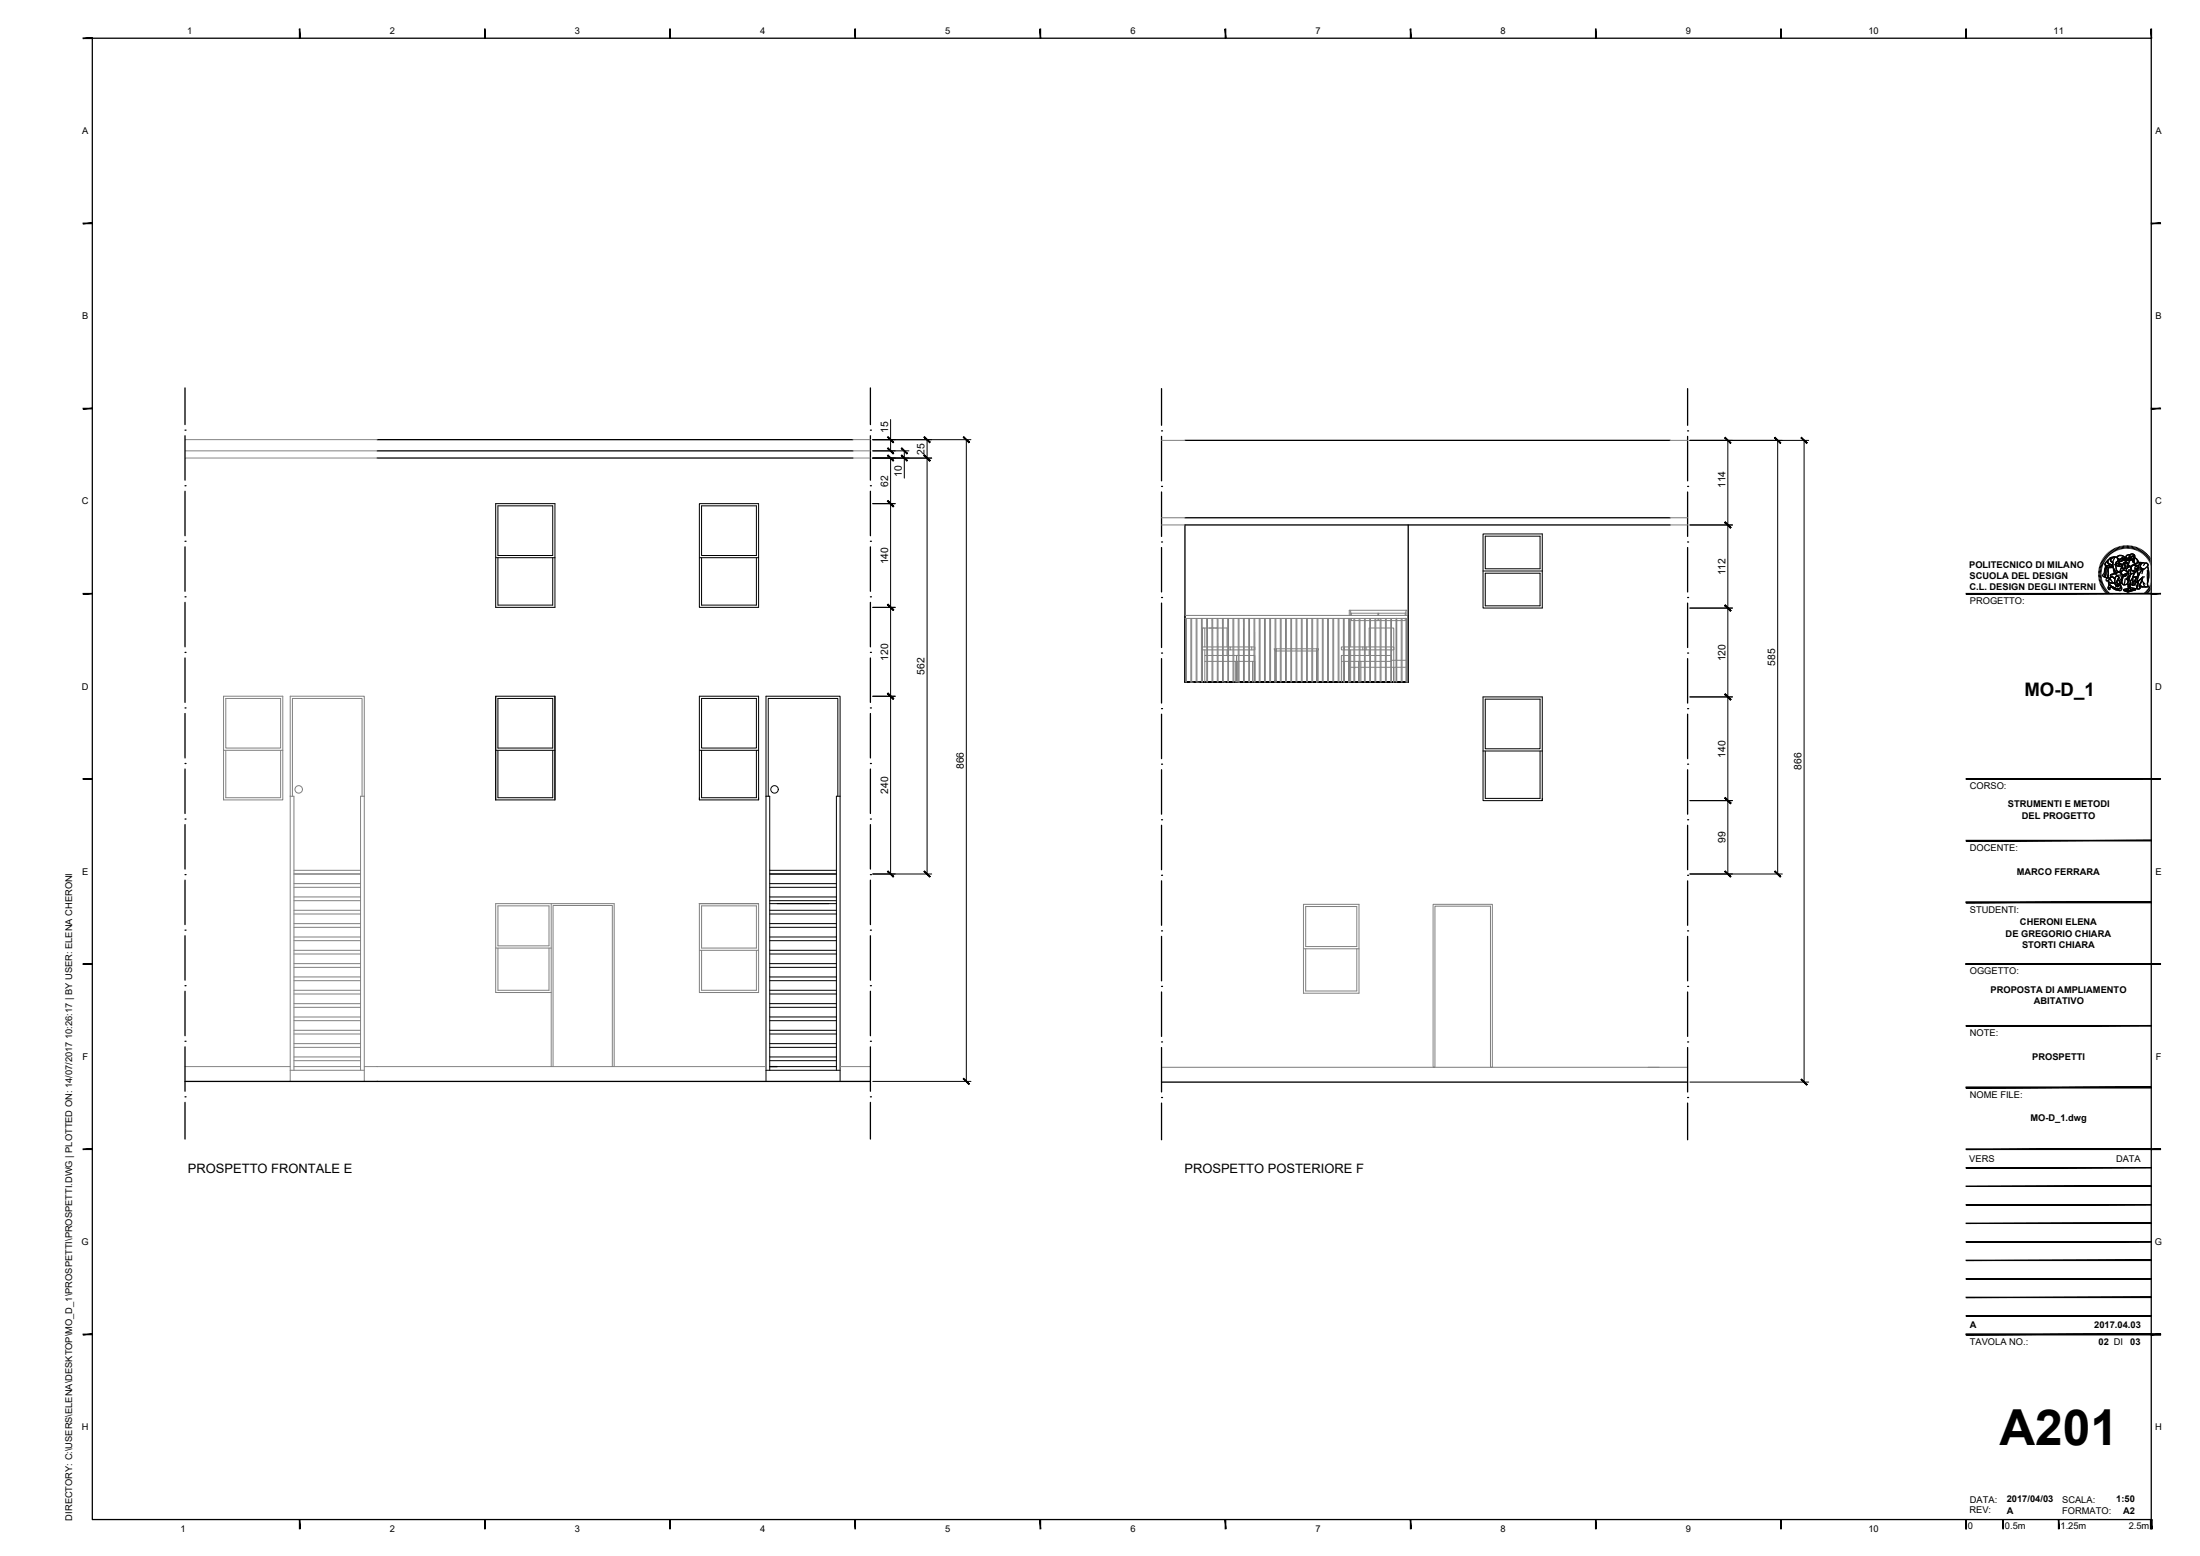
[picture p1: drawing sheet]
<svg xmlns="http://www.w3.org/2000/svg" width="594mm" height="420mm" viewBox="0 0 594 420" stroke-linecap="round" stroke-linejoin="round" font-family="sans-serif">
<!-- layer: A-FLOR-STRS- EXTR -->
<g fill="none" stroke="#000" stroke-width=".27">
<path d="M133.9 136h16v28h-16zM134.5 136.6h14.8v13.4h-14.8zM188.9 136h15.9v28h-15.9zM189.4 136.6h14.9v13.4h-14.9zM133.9 150.6h16M134.5 150.6v12.8h14.8v-12.8M188.9 150.6h15.9M189.4 150.6v12.8h14.9v-12.8M133.9 188h16v28h-16zM133.9 188v28M134.5 188.6h14.8v13.4h-14.8zM188.9 188h15.9v28h-15.9z"/>
<path d="M189.4 188.6h14.9v13.4h-14.9zM133.9 202.6h16M134.5 202.6v12.8h14.8v-12.8M188.9 215.4v.6M188.9 202.6h15.9M189.4 202.6v12.8h14.9v-12.8M204.8 215.4v.6M206.8 215h1.1v74M207.5 215v-26.4h18.7v26.4M226.9 215v-27h-20.1v104M226.9 215v77M226.9 215h-1v74"/>
<path d="M207.9 238.6h18M207.9 239.6h18M207.9 236h18M207.9 235h18M207.9 256.6h18M207.9 253h18M207.9 249.4h18M207.9 245.8h18M207.9 242.2h18M207.9 243.2h18M207.9 246.8h18M207.9 250.4h18"/>
<path d="M207.9 254h18M207.9 257.6h18M207.9 244h18M207.9 278.2h18M207.9 274.6h18M207.9 271h18M207.9 267.4h18M207.9 263.8h18M207.9 260.2h18M207.9 261.2h18M207.9 264.8h18M207.9 268.4h18"/>
<path d="M207.9 272h18M207.9 275.6h18M207.9 279.2h18M206.8 289h20.1M207.9 281.8h18M207.9 282.8h18M207.9 285.4h18M207.9 286.4h18M207.9 288h18"/>
<circle cx="209.1" cy="213.2" r="1.01"/>
</g>
<!-- layer: A-WALL-FULL-EXTR -->
<g fill="none" stroke="#000" stroke-width=".35">
<path d="M50 104.7v10M50 117.7v12M235 104.7v10M235 117.7v12M313.7 104.9v9.9M313.7 117.8v12M455.7 104.9v9.9M455.7 117.8v12M50 132.7v12M235 132.7v12M313.7 132.8v12M455.7 132.8v12"/>
<path d="M50 147.7v12M235 147.7v12M313.7 147.8v12M320 141.7v42.5h60.3h-60.3v-18M380.3 141.7v42.5M455.7 147.8v12M50 162.7v12M50 177.7v12M235 162.7v12M235 177.7v12M313.7 162.8v12.1M313.7 177.8v12"/>
<path d="M455.7 162.8v12.1M455.7 177.8v12M50 192.7v12M235 192.7v12M313.7 192.9v12M455.7 192.9v12M50 207.7v12M235 207.7v12M313.7 207.8v12.1M455.7 207.8v12.1M50 222.7v12M50 237.7v12"/>
<path d="M235 222.7v12M235 237.7v12M313.7 222.8v12M313.7 237.9v12M455.7 222.8v12M455.7 237.9v12M50 252.7v12M235 252.7v12M313.7 252.8v12.1M455.7 252.8v12.1M50 267.7v12M235 267.7v12"/>
<path d="M313.7 267.9v12M455.7 267.9v12M50 292h185M50 282.7v12M50 297.7v9.9M207.9 288h2M235 282.7v12M235 297.7v9.9M313.7 282.9v12M313.7 297.9v9.9M455.7 282.9v12M455.7 297.9v9.9"/>
</g>
<!-- layer: A-STRUCTURE -->
<g fill="none" stroke="#808080" stroke-width=".27">
<path d="M50 118.7h51.9M230.3 118.7h4.7M313.7 118.9h6.3M451 118.9h4.7M50 121.7h51.9M50 123.7h51.9M230.3 121.7h4.7M230.3 123.7h4.7M313.7 139.8h6.3M451 139.8h4.7M313.7 141.7h6.3M451 141.7h4.7"/>
<path d="M60.4 188h16v28h-16zM61 188.6h14.8v13.4h-14.8zM60.4 215.4v.6M60.4 202.6h16M61 202.6v12.8h14.8v-12.8M78.4 215h1v74M79 215v-26.4h18.8v26.4M98.4 215v-27h-20v104M98.4 215v77M98.4 215h-1v74M79.4 238.6h18M79.4 239.6h18"/>
<path d="M79.4 236h18M79.4 235h18M79.4 256.6h18M79.4 253h18M79.4 249.4h18M79.4 245.8h18M79.4 242.2h18M79.4 243.2h18M79.4 246.8h18M79.4 250.4h18M79.4 254h18M79.4 257.6h18"/>
<path d="M133.9 256h15M134.5 244.6h13.7v10.8h-13.7zM134.5 256v11.4h13.7v-11.4M148.9 244v44M188.8 244h16v24h-15.9v-24M188.9 256.6h15.9M189.4 244.6h14.9v11.4h-14.9zM189.4 256.6v10.8h14.9v-10.8M352 256.2h15M352 244.2h15v24h-15zM352.6 244.8h13.8v10.8h-13.8zM352.6 256.2v11.4h13.8v-11.4"/>
<path d="M387 244.2h16v44h-.5v-43.5h-15v43.5h-.5zM79.4 267.4h18M79.4 278.2h18M79.4 274.6h18M79.4 271h18M79.4 263.8h18M79.4 260.2h18M79.4 261.2h18M79.4 264.8h18M79.4 268.4h18M79.4 272h18M79.4 275.6h18"/>
<path d="M79.4 279.2h18M148.9 268h-15v-24h31.9v44M50 288h28.4M78.4 289h20M79.4 288h18M79.4 281.8h18M79.4 282.8h18M79.4 285.4h18M79.4 286.4h18M98.4 288h108.4M149.3 288v-43.5h16.1v43.5M226.9 288h8.1"/>
<path d="M313.7 288.2h142"/>
<circle cx="80.7" cy="213.2" r="1.01"/>
</g>
<!-- layer: A-ROOF -->
<path d="M101.9 118.7h128.4M320 118.9h131M101.9 123.7h128.4M101.9 121.7h128.4M320 139.8h131M320 141.7h131" fill="none" stroke="#000" stroke-width=".35"/>
<!-- layer: A-WALL-FULL-EXTR -->
<g fill="#000">
<circle cx="50" cy="116.2" r=".17"/>
<circle cx="235" cy="116.2" r=".17"/>
<circle cx="313.7" cy="116.3" r=".17"/>
<circle cx="455.7" cy="116.3" r=".17"/>
<circle cx="50" cy="131.2" r=".17"/>
<circle cx="235" cy="131.2" r=".17"/>
<circle cx="313.7" cy="131.3" r=".17"/>
<circle cx="455.7" cy="131.3" r=".17"/>
<circle cx="50" cy="146.2" r=".17"/>
<circle cx="235" cy="146.2" r=".17"/>
<circle cx="313.7" cy="146.3" r=".17"/>
<circle cx="455.7" cy="146.3" r=".17"/>
<circle cx="50" cy="161.2" r=".17"/>
<circle cx="50" cy="176.2" r=".17"/>
<circle cx="235" cy="176.2" r=".17"/>
<circle cx="235" cy="161.2" r=".17"/>
<circle cx="313.7" cy="176.3" r=".17"/>
<circle cx="313.7" cy="161.3" r=".17"/>
<circle cx="455.7" cy="161.3" r=".17"/>
<circle cx="455.7" cy="176.3" r=".17"/>
<circle cx="50" cy="191.2" r=".17"/>
<circle cx="235" cy="191.2" r=".17"/>
<circle cx="313.7" cy="191.4" r=".17"/>
<circle cx="455.7" cy="191.4" r=".17"/>
<circle cx="50" cy="206.2" r=".17"/>
<circle cx="235" cy="206.2" r=".17"/>
<circle cx="313.7" cy="206.3" r=".17"/>
<circle cx="455.7" cy="206.3" r=".17"/>
<circle cx="50" cy="221.2" r=".17"/>
<circle cx="50" cy="236.2" r=".17"/>
<circle cx="235" cy="221.2" r=".17"/>
<circle cx="235" cy="236.2" r=".17"/>
<circle cx="313.7" cy="236.4" r=".17"/>
<circle cx="313.7" cy="221.4" r=".17"/>
<circle cx="455.7" cy="221.4" r=".17"/>
<circle cx="455.7" cy="236.4" r=".17"/>
<circle cx="50" cy="251.2" r=".17"/>
<circle cx="235" cy="251.2" r=".17"/>
<circle cx="313.7" cy="251.4" r=".17"/>
<circle cx="455.7" cy="251.4" r=".17"/>
<circle cx="50" cy="266.2" r=".17"/>
<circle cx="235" cy="266.2" r=".17"/>
<circle cx="313.7" cy="266.4" r=".17"/>
<circle cx="455.7" cy="266.4" r=".17"/>
<circle cx="50" cy="281.2" r=".17"/>
<circle cx="50" cy="296.2" r=".17"/>
<circle cx="235" cy="281.2" r=".17"/>
<circle cx="235" cy="296.2" r=".17"/>
<circle cx="313.7" cy="296.4" r=".17"/>
<circle cx="313.7" cy="281.4" r=".17"/>
<circle cx="455.7" cy="281.4" r=".17"/>
<circle cx="455.7" cy="296.4" r=".17"/>
</g>
<!-- layer: A-FLOR-STRS-EXTR -->
<path d="M400.5 144.2h16v20h-16zM400.5 154.2h16M401.1 144.8h14.8v8.8h-14.8zM401.1 154.8h14.8v8.8h-14.8zM400.5 188.2h16v28h-16zM401.1 188.8h14.8v13.4h-14.8zM400.5 202.8h16M401.1 202.8v12.8h14.8v-12.8M416.5 215.6v.6" fill="none" stroke="#000" stroke-width=".27"/>
<!-- layer: A-FURN -->
<g fill="none" stroke="#808080" stroke-width=".27">
<path d="M320 166.2h60.3v18M320 167h60.3M320.2 167v17.2M320.4 167v17.2M321.6 167v17.2M321.8 167v17.2M323 167v17.2M323.2 167l.1 17.2h.6M324.4 167v17.2M324.6 167v17.2M324.7 169.6h.1M324.7 175.5v8.7"/>
<path d="M325.3 175.5v8.7M325.3 177h.6M325.3 178.6h.6M325.3 169.6v5.1M325.8 167l.1 17.2M325.8 169.6h-1.1v5.1M325.9 174.7h-1.2v.8h1.2M326.1 167v17.2M326.1 169.6h1.2M326.1 177h1.2M326.1 174.7h1.2M326.1 175.5h1.2"/>
<path d="M326.1 178.6h1.2M327.3 167v17.2M327.5 167v17.2M327.5 169.6h1.2M327.5 177h1.2M327.5 174.7h1.2M327.5 175.5h1.2M327.5 178.6h1.2M328.7 167v17.2M328.9 167v17.2M328.9 169.6h1.2M328.9 177h1.2"/>
<path d="M328.9 174.7h1.2M328.9 175.5h1.2M328.9 178.6h1.2M330.1 167v17.2M330.3 167v17.2M330.3 169.6h1.1v5.1M330.3 177h1.2M330.3 174.7h1.2M330.3 175.5h1.2M330.3 178.6h1.2M331.4 175.5v1.5M331.5 167v17.2"/>
<path d="M331.7 167l.1 17.2M331.8 177h1.1M331.8 174.7h.4M331.8 175.5h.4M331.8 178.6h1.1M332.9 167v17.2M332.9 174.7h-.7v.8h.7M333.2 167v17.2M333.2 178.6h1.2v5.6M333.2 177h1.2M333.2 174.7h1.2M333.2 175.5h1.2"/>
<path d="M333.6 178.6v5.6M333.9 177v7.2M334.2 178.6v5.6M334.4 167v11.6M334.6 167v11.6h1.2M334.6 177h1.2M334.6 174.7h1.2M334.6 175.5h1.2M334.6 178.6v5.6M335.8 167v17.2M336 167v11.6h1.2M336 174.7h1.2"/>
<path d="M336 175.5h1.2M336 177h1.2M336 178.6v5.6M337.2 167v17.2M337.4 167v11.6h1.2M337.4 177h1.2M337.4 174.7h1.2M337.4 175.5h1.2M337.4 178.6v5.6M338 174.7v.8M338.2 178.6v5.6M338.6 167v17.2"/>
<path d="M338.8 167l.1 17.2v-7.2M338.8 174.7v.8M340 167v17.2M340.3 167v17.2M341.5 167v17.2M341.7 167v17.2M342.9 167v17.2M343.1 167v17.2M344.3 175.8h.1M344.3 167v17.2v-8.4l-.2-.6h.2M344.5 175.8l.1-.6v9M344.5 175.2h1.2"/>
<path d="M344.5 167v17.2M344.6 175.8h1.1M345.7 167v17.2M345.9 167v17.2M345.9 175.2h1.2M345.9 175.8h1.2M347.1 167v17.2M347.4 167v17.2M347.4 175.2h1.2M347.4 175.8h1.2M348.6 167v17.2M348.8 167v17.2"/>
<path d="M348.8 175.2h1.2M348.8 175.8h1.2M350 167v17.2M350.2 167v17.2M350.2 175.2h1.2M350.2 175.8h1.2M351.4 167v17.2M351.6 167v17.2M351.6 175.2h1.2M351.6 175.8h1.2M352.8 167v17.2M353 167v17.2"/>
<path d="M353 175.2h1.2M353 175.8h1.2M354.2 167v17.2M354.5 167v17.2M354.5 175.2h1.2M354.5 175.8h1M355.5 175.2v9v-9v.6h.4M355.7 167v17.2M355.9 175.2h.2l-.2 .6v8.4M355.9 167v17.2M357.1 167v17.2M357.3 167v17.2"/>
<path d="M358.5 167v17.2M358.7 167v17.2M359.9 167v17.2M360.1 167v17.2M361.3 167v17.2M361.6 167v17.2M362.2 178.6h.6M362.8 177h-.6v7.2M362.8 174.7h-.6v.8h.6M362.8 167v17.2M363 167v17.2v-5.6h1.2v5.6v-17.2M363 177h1.2"/>
<path d="M363 174.7h1.2M363 175.5h1.2M363.1 174.7v.8M364.3 166.2v-1.4h15.7v1.4M364.4 167v17.2M364.4 174.7h1.2M364.4 175.5h1.2M364.4 177h1.2M364.4 178.6h1.2M364.7 164.8v1.4M364.7 167v7.7M364.7 175.5v8.7"/>
<path d="M364.9 167v.6h.7M364.9 165.6v.6M365.6 167v17.2M365.8 177h1.2M365.8 174.7h1.2M365.8 175.5h1.2M365.8 178.6h1.2M365.8 167v17.2M365.8 167.6h1.2M366.9 178.6v5.6M367 167v17.2M367.2 177h1.2"/>
<path d="M367.2 174.7h1.2M367.2 175.5h1.2M367.2 178.6h1.2M367.2 167v17.2M367.2 167.6h1.2M367.5 178.6v5.6M368 174.7v.8M368.4 167v17.2M368.7 167v17.2M368.7 174.7h.2v.8h-.2M368.7 177h1.2M368.7 178.6h1.2"/>
<path d="M368.7 167.6h1.2M368.9 174.7h1M368.9 175.5h1M369.7 175.5v1.5M369.9 167v17.2M369.9 169.6h-.2v5.1M370.1 167v17.2M370.1 177h1.2M370.1 169.6h1.2M370.1 174.7h1.2M370.1 175.5h1.2M370.1 178.6h1.2"/>
<path d="M370.1 167.6h1.2M371.3 167v17.2M371.5 167v17.2M371.5 177h1.2M371.5 169.6h1.2M371.5 174.7h1.2M371.5 175.5h1.2M371.5 178.6h1.2M372.1 167v.6h-.6M372.1 165.6v.6M372.3 167v.6h.4M372.3 165.6v.6"/>
<path d="M372.7 167v17.2M372.9 167v17.2M372.9 177h1.2M372.9 169.6h1.2M372.9 174.7h1.2M372.9 175.5h1.2M372.9 178.6h1.2M372.9 167.6h1.2M374.1 167v17.2M374.3 167v17.2M374.3 177h1.2M374.3 169.6h1.2"/>
<path d="M374.3 174.7h1.2M374.3 175.5h1.2M374.3 178.6h1.2M374.3 167.6h1.2M375.5 167v17.2M375.7 174.7h.7v.8h-.7M375.7 177v1.6M375.7 178.3h4M375.8 167l-.1 17.2M375.8 169.6h.6v14.6v-4M375.8 167.6h1.2M377.2 167.6h1.2"/>
<path d="M378.4 167v17.2M378.6 167v17.2M379.5 167v.6h-.9M379.5 165.6v.6M379.7 164.8v.8h-15M379.7 165.6v.6M379.7 167v17.2M379.8 167v17.2M380 167v17.2zM321.4 184.2h.8M330.6 184.2h.3M334.5 184.2h.2"/>
<path d="M344.2 183.8h.1M344.5 183.8h.1M355.5 183.8h.2M364.7 180.2h.9M365.8 180.2h1.1M367.5 180.2h.9M368.7 180.2h1.2M370.1 180.2h1.2M371.5 180.2h1.2M372.9 180.2h1.2M374.3 180.2h1.2M375.7 180.2h1.3"/>
<path d="M377 184.2v-17.2h.2v17.2M377.2 180.2h1.2M378.6 180.2h1.1"/>
</g>
<!-- layer: A-FLOR-LEVL -->
<path d="M313.7 292.2h142" fill="none" stroke="#000" stroke-width=".35"/>
<!-- layer: G-ANNO-LOGO -->
<g fill="none" stroke="#000" stroke-width=".35">
<path d="M566.7 154.6l.7 .1M566.7 155h.7M566.7 154.3l.7 .1M566.8 153.9l.6 .1M566.8 153.6l.7 .1M566.9 153.2l.7 .2M567 152.9l.6 .2M567.1 152.5l.6 .3M567.2 152.2l.7 .3M567.4 151.9l.6 .3M567.4 155.3l-.7 .1M567.4 155.7h-.7"/>
<path d="M567.4 156l-.6 .1M567.5 156.3l-.7 .1M567.5 151.6l.6 .3M567.5 156.6l-.6 .2M567.6 156.9l-.6 .2M567.7 151.2l.6 .4M567.7 157.2l-.6 .3M567.8 157.5l-.6 .3M567.9 150.9l.5 .4M568 157.8l-.7 .3M568.1 150.6l.5 .4M568.1 158.1l-.6 .3"/>
<path d="M568.2 158.4l-.5 .4M568.3 150.4l.5 .4M568.4 158.7l-.6 .4M568.5 150.1l.5 .4M568.6 152.7h.7a.84 .84 0 0 0 1.2-.1l.1 .6h-.9a.78 .78 0 0 1-1.2-.5zM568.6 152.6v.5M568.6 159l-.6 .4M568.7 149.8l.5 .5M568.8 153.1l-.3 .6-.1 1.3-.4 .7 .4 .1M568.8 159.2l-.6 .5M568.9 151.7l.3-.3v.3a.83 .83 0 0 0 .9 .8l.3 .1-.1 .1a.75 .75 0 0 1-1 0l-.4 .1a.51 .51 0 0 1-.5-.5 .51 .51 0 0 1 .4-.5zM569 149.6l.5 .4"/>
<path d="M569 159.5l-.5 .4M569 153.2h.5l-.3 .5 .1 1.2v1.1h-.2a.43 .43 0 0 1-.6-.1 .43 .43 0 0 1 .1-.6l.1-1.4zM569 153.2l-.3 .4v1.6l-.3 .6 .7 .2M569.2 151.4l-.5 .5a.44 .44 0 0 0-.3 .6 .44 .44 0 0 0 .5 .3l.6-.1a.65 .65 0 0 0 1-.1M569.2 159.7l-.5 .5M569.3 149.3l.4 .5M569.3 156.8a1.21 1.21 0 0 0 1.8 .5M569.3 151.2l.6-.6 1.3-.1a.99 .99 0 0 0-1.2 1l.6 .3-.1 .8-.6-.2a.67 .67 0 0 1-.7-.7zM569.4 157.1l.1 .6 .7 .6 2 .9M569.4 157.1l.7 .3 1-.1 .4 .8-.1 .2 .3-.2 .2 .3-.1-.5 .3 .4-.2-.5 .4 .2-.8-.7 .3-.7 .4 .1 .4 1a.79 .79 0 0 1 0 1 .79 .79 0 0 1-.9 .3l-1.7-.8-.5-.5zM569.4 160l-.5 .5M569.5 153.2l-.3 .6 .1 2.2"/>
<path d="M569.5 153.2h1.1l.6 1.2-.1 .4-.3 .2a.6 .6 0 0 0-.6 .1 .6 .6 0 0 0-.2 .6l.1 .1-.4 .4a.55 .55 0 0 1-.5-.8v-1.7zM569.5 149.1l.5 .5M569.5 157.8v.2a.86 .86 0 0 0 0 1.2l.3-.2-.2-.1a.48 .48 0 0 1 .4-.4 .48 .48 0 0 1 .5 .3l.9 .5a1.3 1.3 0 0 0 1.5-.1l-.2-.8M569.6 157.8l.7 .6 1.4 .6 .7-.1 .3-.4a.49 .49 0 0 1 .3 .4 .49 .49 0 0 1-.3 .5l-1.3-.1-.9-.5a.44 .44 0 0 0-.4-.3 .44 .44 0 0 0-.4 .4v.3h-.2a.84 .84 0 0 1 0-1.2zM569.8 156.2h-.1a.5 .5 0 0 0-.8-.1 .5 .5 0 0 0 .1 .8 .62 .62 0 0 1 .6-.4 .62 .62 0 0 1 .6 .4l.2 .2M569.8 148.9l.4 .5M570 155.9l.4-.3 .1 .2a.73 .73 0 0 1 .5 1l.1 .5a1.22 1.22 0 0 1-1.8-.5l.6-.3-.1-.3zM570 155.2l1.1-.4 .3 .2 .4-.5 .7 .1 .4 .4a1 1 0 0 1 .2 1.2 1 1 0 0 1-1.1 .5l-.2-.1 .1-.2a.47 .47 0 0 0 .1-.8 .47 .47 0 0 0-.8 .3l-.1 .4-.7-.7a.29 .29 0 0 1-.5 .1 .29 .29 0 0 1 .1-.5zM570.1 148.7l.4 .5M570.2 150.8l.8-.3a.75 .75 0 0 1 1 .5 .75 .75 0 0 1-.6 .9l-.2 .5 .1 .4a1.41 1.41 0 0 0 .6 1.5l.2 .2-.5 .1-.1 .4-.4-.2 .1-.5-.6-1.1v-1.4a.56 .56 0 0 1-.6-.4 .56 .56 0 0 1 .2-.6zM570.3 155.5l.8 .8M570.4 155.6l-.6 .6 .1 .3"/>
<path d="M570.4 148.5l.3 .5M570.4 152.6l-.4-.1a.77 .77 0 0 1-.8-.8l.1-.5 .5-.5 .7-.2a.87 .87 0 0 1 1.1 .1 .87 .87 0 0 1 .1 1.1h-.1a1 1 0 0 0-.2 1.5 1.05 1.05 0 0 0 .7 1.3l-.5 .1M570.6 153.2l-2-.1-.4 1.5-.5 .8 .3 .3M570.7 148.3l.3 .6M570.7 153.5l.3 1.4M571 150.8l-.4 .8-.1 1.1 .6 1.5a.55 .55 0 0 0 .3 .8l.2-.4M571 148.1l.3 .6M571.1 154.8l-.3 .2a.6 .6 0 0 0-.7 .1 .6 .6 0 0 0-.1 .6l.1 .1M571.2 150.5a1 1 0 0 0-1.2 1l.5 .3M571.3 155.7a.45 .45 0 0 1 .6-.1 .45 .45 0 0 1 .2 .6l-.6 1.1 .8 .7-.4-.2 .2 .5-.3-.4 .1 .5-.2-.3-.3 .2 .1-.2-.4-.6-.1-1zM571.3 155.7a.45 .45 0 0 1 .6-.1 .45 .45 0 0 1 .2 .6l-.6 1.1 .8 .7-.4-.1 .2 .4-.3-.4v.5l-.1-.3-.3 .2 .1-.3-.4-.5-.1-1zM571.3 148l.3 .6"/>
<path d="M571.5 151.8l.9-.4-.1 .6-1.1 .5zM571.5 152.3l.8-.2 .2 .2-.3 .1 .1 .5a.6 .6 0 0 1-.8-.6zM571.5 152.3a.58 .58 0 0 0 .8 .6M571.6 150.5l.7-.5 1.1 .2a.3 .3 0 0 1 .3 .3 .3 .3 0 0 1-.4 .3l-.2-.2-.8 .4-.4-.1M571.7 147.8l.2 .7M571.8 150.3l1-.3 .7 .4a.22 .22 0 0 1 .2 .2 .22 .22 0 0 1-.3 .2l-.3-.2-.5 .4h-.3l-.7-.5zM571.9 150.8l.7 .2 .5-.4 .3 .2-.2 .6-.4 .2-.4-.2-.6 .1zM572 147.7l.2 .7M572.1 154.4l.6 .3 .4 .6a.82 .82 0 0 1-.2 1.1h-.1M572.2 152.3l.9 .1-.3 .1a.38 .38 0 0 1-.3 .5 .38 .38 0 0 1-.3-.6zM572.2 156.7l.4 1a.8 .8 0 0 1 0 1 .8 .8 0 0 1-.9 .3M572.3 152l.2 .3"/>
<path d="M572.3 155.3l-.7 .2M572.3 151.8v.2l-1.1 .5M572.4 147.6l.1 .7M572.4 151.4l-.3 .5M572.5 155l.8 .4M572.6 152.3a.34 .34 0 0 0-.4 .3 .34 .34 0 0 0 .4 .4 .34 .34 0 0 0 .2-.5l.3-.1h-.6M572.7 155.4a.7 .7 0 0 1 .1 1 .7 .7 0 0 1-.9 .2M572.7 154.6v-.2l.6-.5 1.1 .4a.32 .32 0 0 1 .2 .4 .32 .32 0 0 1-.3 .2l-1.1 .4 .5 .4 .5-.3 .1-.4a.38 .38 0 0 0 .3-.3 .38 .38 0 0 0-.2-.4l-.6-.3h-.5l-.6 .7-.2-.1v-.5l.5-.9 .3 .3h1.1l.5-.4-.1-.4 .7 .2-.1 .5a.62 .62 0 0 1-.1 1l.1 .7-.3 .5-.4 .1-.2 .6-.3-.1 .2 .3a.23 .23 0 0 1 .3 0 .23 .23 0 0 1 0 .3l.2-.2-.4 1.1a.97 .97 0 0 1-1.4-.1l-.4-.4 .3-.5 .2-1.1M572.7 157.3l.8 .6M572.7 147.5l.2 .7M572.7 154.4l.6-.5 .6 .1 .5 .4a.32 .32 0 0 1 .2 .4 .32 .32 0 0 1-.5 .1l-.3 .2a.5 .5 0 0 1-.6 .3 .5 .5 0 0 1-.4-.5zM572.9 151.3l.1 .1"/>
<path d="M573 150.9l.2 .2M573 153.3a1.25 1.25 0 0 0-.5 1.3M573 156.6l.1 1M573.1 147.5l.1 .6M573.1 151v.1M573.1 155.3l.7-.2a.22 .22 0 0 1 .2-.3 .22 .22 0 0 1 .2 .3v.3l-.5 .2zM573.2 156.1l-.3 .9-.4 .5M573.4 151.2l.8-.2a.31 .31 0 0 1 .1 .5 .31 .31 0 0 1-.5-.2zM573.4 147.4l.1 .7M573.4 150.8l-.2 .6-.4 .2-.4-.2-.6 .1M573.4 152l.5-.2 .5 .1 .5 1a.21 .21 0 0 1-.2 .3 .21 .21 0 0 1-.2-.2 .21 .21 0 0 1 .1-.2l-.2-.7a.43 .43 0 0 0-.7-.1 .43 .43 0 0 0 .1 .6v.1a.43 .43 0 0 1 .2 .5 .43 .43 0 0 1-.4 .3l-.6-.3zM573.5 159.2l2-.5 1.2 .3-2.1 .5z"/>
<path d="M573.5 159.2l1.1 .3v.3l-1.1-.3zM573.7 152l.4-.1 .3 .1 .2 .6a.63 .63 0 0 1-.1 .6 .63 .63 0 0 1-.7 .2zM573.8 147.4v.7M573.8 151l.3-.4 .3 .1 .3 .5-.3 .1M573.8 155.5h.1M573.9 156.4l-.4 1.5 1.1-.2M573.9 150.7a.53 .53 0 0 1 .8 .5l-.3 .1-.1-.3h-.5zM573.9 155.1l.2 .1M574 155.4h.1M574 155.2h.1M574 152.2h.1M574.1 152.1l-.2 .2"/>
<path d="M574.1 147.4v.6M574.2 151.1a.44 .44 0 0 0-.8 .1h.3a.36 .36 0 0 0 .4 .3 .36 .36 0 0 0 .3-.4l-.2-.1 .1 .2M574.2 156.2l.3 .1 .1-.5a.25 .25 0 0 1 .2-.2 .25 .25 0 0 1 .3 .1l-.4 1.1a.26 .26 0 0 0 0-.3 .26 .26 0 0 0-.4-.1zM574.2 153.5v.7M574.3 154.9l-.2 .5a.5 .5 0 0 1-.8-.1M574.3 152l.3 .3-.2 .1M574.4 152.2v-.1a.43 .43 0 0 0-.6-.2 .43 .43 0 0 0 0 .7 .51 .51 0 0 1 0 .9 .51 .51 0 0 1-.8-.4l.4-1 .7-.3 .6 .5 .2 .6a.23 .23 0 0 1-.2 .3 .23 .23 0 0 1-.2-.3M574.5 147.4v.6M574.5 152.5l-.1 .1M574.6 152.3a.43 .43 0 0 1-.1 .6 .43 .43 0 0 1-.6-.1h-.1M574.6 153.2l-.3 .2-.5 .1M574.6 159.5l2.1-.5v.3l-2.1 .6z"/>
<path d="M574.6 159.5v.3M574.7 151.2l.1-.1a.99 .99 0 0 1-.1 1.2v.1M574.7 156.3v.5l.2-.2M574.8 150.8l.1 .4M574.8 152.7l-.1-.4a.86 .86 0 0 0 .1-1.2l-.4-.3a.47 .47 0 0 1-.3-.6 .47 .47 0 0 1 .6-.3 .27 .27 0 0 1 .4-.1 .27 .27 0 0 1-.1 .4l.1 1.2 .1-.1 .1-.5a.41 .41 0 0 0 .3 .4 .41 .41 0 0 0 .4-.2l-.1 .6 .1 .2 .2-.2 .4 .6-1.1 .7M574.8 147.4v.7M574.9 156.1l-.1 .2-.1-.2M574.9 153.8l-.2 1.3M574.9 153l.5 .2M575 157.8l.1-.1 .2 1.1-.3-.6-.3 .7zM575 154.9l-.3 .3v.5M575.1 155.6l-.4 .1-.2 .6h-.3l.3 .2h.2"/>
<path d="M575.1 153.8l-.4 .9M575.2 147.4l-.1 .7M575.2 149.8l-.5 .1a.61 .61 0 0 0-.6 .7M575.3 150.8l.2 .4 .5-.2M575.3 149.7l.7-.1 .5 .6-.1 .7-.4 .9 .3-1.3a.3 .3 0 0 0-.2-.4 .3 .3 0 0 0-.4 .2l-.3 .1-.2 .9-.1 .1-.2-.9zM575.3 149.7l.7-.1 .3 .2 .2 .4-.1 .7-.4 .9v-.8l.3-.4a.32 .32 0 0 0-.2-.4 .32 .32 0 0 0-.4 .1l-.3 .1-.2 .9-.1 .1-.2-.9zM575.4 152.9l.2-.1a1.56 1.56 0 0 1 1.9 .2l-.1 .6a1.28 1.28 0 0 1-1.2 .8l-.7-.6zM575.5 150.6h.2M575.5 154.9l.8-.1-.6 1.6a1.3 1.3 0 0 0-.5 1.4h-.2l-.3 .6-.1-.9zM575.5 154.9l-.9 2.6 .1 .9-.1 .9 .4-1.1 .3 .9-.2-1.4-.4 .7M575.5 150.3h.3a.29 .29 0 0 1 .4-.1 .29 .29 0 0 1 .1 .4l-.3 .4a.4 .4 0 0 1-.4 .2 .4 .4 0 0 1-.3-.3zM575.5 151l.2 .1"/>
<path d="M575.5 153.9a.64 .64 0 0 0 0 1l.9-.2 .4-.5M575.5 147.5l-.1 .6M575.6 150.6v.1M575.6 150.9l.1 .1M575.9 147.5l-.1 .7M575.9 150.8h.2M576 155.9l.8-.1-.6 1.5a.43 .43 0 0 1-.1 .7l-.4-.1zM576 150.8h.1M576.2 151.6l.4 .6M576.2 154v.1M576.2 147.6l-.1 .7M576.3 152.4a2.29 2.29 0 0 1 1.8-.4l-.6 .9z"/>
<path d="M576.3 154.8l-.6 1.6a1.31 1.31 0 0 0-.5 1.4v.1M576.4 154l-.3 .1M576.4 150.6a1.26 1.26 0 0 1 .9 1.1l.3 .2-.3 .1a.62 .62 0 0 1-.9 .1 .62 .62 0 0 1-.2-.8zM576.4 150.6l.6 .4 .3 .6M576.4 154.3v.1M576.6 147.7l-.2 .7M576.7 159v.3l-2.1 .6-1.1-.4v-.3l1.1 .3 2.1-.5a6.2 6.2 0 0 0-3.2 .2M576.8 155.8l-.6 1.5a.43 .43 0 0 1-.1 .7l-.4-.1 .2-2M576.9 147.8l-.2 .7M576.9 153.9h.4l-.1 .8a.66 .66 0 0 1-.4 1.1l-.8 .1 .3-1.1zM577 153.7l-.1 .3M577 152.7l.3 .1 .2 .3"/>
<path d="M577 151.5l.6 .4M577.1 155.8l-1.1 .1M577.2 157.1l-.2 .2 .3 .2M577.3 147.9l-.3 .7M577.3 153.9v1.3l-.3 .9a1.87 1.87 0 0 0-.1 2.1l.2 .2M577.4 156.9l1.2-1-.6 1.6a1.22 1.22 0 0 0-.1 1.4l-.3 .1a.41 .41 0 0 1-.6 0 .41 .41 0 0 1 .1-.6zM577.5 152.9a1.05 1.05 0 0 1 1.7-.8 .56 .56 0 0 1 .8 .2 .56 .56 0 0 1-.3 .8l-.3 .2a1.09 1.09 0 0 1-1.9-.2M577.5 153.1l-.4 .6a.7 .7 0 0 1-.5 .7 .7 .7 0 0 1-.8-.3 .77 .77 0 0 1-.1-1.3l.5-.2a.34 .34 0 0 1 .5 .3 .34 .34 0 0 1-.2 .4v.2a.22 .22 0 0 0 .2 .2 .22 .22 0 0 0 .2-.1l.2-.4-.1-.5-.6-.2-.7 .2-.3 .4v.3M577.6 154.7v.5M577.6 148.1l-.3 .6M577.9 148.2l-.3 .6M578 153.8l-.9 .1"/>
<path d="M578 158.1l.6 .4M578.2 148.4l-.3 .6M578.2 151.9a2.38 2.38 0 0 0-1.9 .6M578.4 156.8l.8 .9M578.4 153.8a6.7 6.7 0 0 0-1.3 3.5l1.5-1.4 .5-.1M578.5 151.9l.5 .2a.64 .64 0 0 1 .7 0 .64 .64 0 0 1 .3 .7l.2 1.1a8.1 8.1 0 0 1-.3 3.8l.3 .7-1.9 .1a.45 .45 0 0 1-.7-.3 .45 .45 0 0 1 .4-.6l.5-1.1 .1-.6-1.5 1.4a5.7 5.7 0 0 1 1.5-3.5l.3-.1a.93 .93 0 0 1-.9-.7 .93 .93 0 0 1 .5-1.1zM578.5 152a.91 .91 0 0 0-.5 1 .91 .91 0 0 0 .9 .7M578.5 148.6l-.3 .6M578.6 155.9l-.6 1.6a1.24 1.24 0 0 0-.1 1.4l-.2 .1a.45 .45 0 0 1-.7-.1 .45 .45 0 0 1 .2-.6l.3-1.4M578.7 153.8l-.3 1.1M578.8 157.3l.2 .7 .5 .5M578.8 148.8l-.4 .6"/>
<path d="M579.1 152.4l-.3 .3M579.1 149l-.4 .6M579.4 159.9l.5 .4M579.4 149.2l-.5 .6M579.6 159.6l.5 .5M579.6 149.5l-.4 .5M579.8 159.4l.5 .4M579.9 154v3.3M579.9 149.7l-.5 .5M579.9 152.9a9.8 9.8 0 0 1 0 5l.3 .5h-2.4M580 159.1l.5 .4M580.1 150l-.5 .5"/>
<path d="M580.2 158.9l.5 .3M580.4 158.6l.5 .3M580.4 150.3l-.6 .4M580.5 158.3l.6 .3M580.6 150.6l-.6 .4M580.7 158l.6 .3M580.8 150.9l-.6 .3M580.8 157.7l.6 .3M580.9 157.4l.7 .2M581 151.2l-.6 .3M581 157.1l.7 .2M581.1 156.8l.7 .2"/>
<path d="M581.1 151.5l-.6 .3M581.2 156.5l.6 .1M581.2 156.2l.7 .1M581.3 155.8l.7 .1M581.3 151.8l-.6 .3M581.3 155.5h.7M581.3 155.2l.7 .1M581.4 152.1l-.6 .3M581.6 152.5l-.7 .2M581.7 152.8l-.7 .2M581.8 153.1l-.7 .2M581.9 153.5l-.7 .1"/>
<path d="M581.9 153.8l-.7 .1M582 154.2l-.7 .1M582 154.6h-.7M582 154.9h-.7M569.7 160.2l-.5 .5M569.9 160.4l-.4 .5M570.2 160.6l-.4 .6M570.4 160.8l-.4 .6M570.7 161l-.3 .6M571 161.1l-.3 .6M571.3 161.3l-.3 .6M571.6 161.4l-.3 .7"/>
<path d="M571.9 161.6l-.3 .6M572.2 161.7l-.2 .6M572.5 161.8l-.2 .6M572.8 161.8l-.1 .7M573.1 161.9l-.1 .7M573.4 161.9v.7M573.8 162l-.1 .7M574.1 162v.7M574.4 162v.7M574.7 162l.1 .7M575.1 162v.6M575.4 161.9l.1 .7"/>
<path d="M575.7 161.9l.1 .6M576 161.8l.2 .7M576.3 161.7l.2 .7M576.7 161.6l.2 .7M577 161.5l.2 .6M577.3 161.4l.2 .6M577.6 161.2l.3 .6M577.8 161.1l.4 .6M578.1 160.9l.4 .6M578.4 160.7l.4 .6M578.6 160.5l.5 .6M578.9 160.3l.4 .5"/>
<path d="M579.1 160.1l.5 .5"/>
</g>
<circle cx="574.7" cy="155.7" r=".17" fill="#000"/>
<!-- layer: G-ANNO-TTLB -->
<g fill="#fff" stroke="#fff" stroke-width=".27">
<path d="M555.9 160.3l30.8 4.3-5.8-4.3zM555.9 160.3l30.8 4.3h-30.8z"/>
<path d="M580.9 145.8h5.8l-5.8 14.5zM586.7 145.8l-5.8 14.5 5.8 4.3z"/>
</g>
<path d="M555.9 160.3h25v-14.5h5.8v18.8h-30.8z" fill="none" stroke="#fff" stroke-width=".27"/>
<g fill="#000" stroke="#000" stroke-width=".27">
<path d="M22.4 10.4h2.5v-.2zM22.4 10.2h2.5l-2.5 .2z"/>
<path d="M80.8 7.8l.2 2.5v-2.5zM80.8 7.8l.2 2.5h-.2z"/>
<path d="M130.8 7.8l.2 2.5v-2.5zM130.8 7.8l.2 2.5h-.2z"/>
<path d="M180.8 7.8l.2 2.5v-2.5zM180.8 7.8l.2 2.5h-.2z"/>
<path d="M230.8 7.8l.2 2.5v-2.5zM230.8 7.8l.2 2.5h-.2z"/>
<path d="M280.8 7.8l.2 2.5v-2.5zM280.8 7.8l.2 2.5h-.2z"/>
<path d="M330.8 7.8l.2 2.5v-2.5zM330.8 7.8l.2 2.5h-.2z"/>
<path d="M380.8 7.8l.2 2.5v-2.5zM380.8 7.8l.2 2.5h-.2z"/>
<path d="M430.8 7.8l.2 2.5v-2.5zM430.8 7.8l.2 2.5h-.2z"/>
<path d="M480.8 7.8l.2 2.5v-2.5zM480.8 7.8l.2 2.5h-.2z"/>
<path d="M530.8 7.8l.2 2.5v-2.5zM530.8 7.8l.2 2.5h-.2z"/>
<path d="M580.8 7.8l.2 2.5v-2.5zM580.8 7.8l.2 2.5h-.2z"/>
<path d="M22.4 60.4h2.5v-.2zM22.4 60.2h2.5l-2.5 .2z"/>
<path d="M580.9 60.4h2.5v-.2zM580.9 60.2h2.5l-2.5 .2z"/>
<path d="M22.4 110.4h2.5v-.2zM22.4 110.2h2.5l-2.5 .2z"/>
<path d="M580.9 110.4h2.5v-.2zM580.9 110.2h2.5l-2.5 .2z"/>
<path d="M22.4 160.4h2.5v-.2zM22.4 160.2h2.5l-2.5 .2z"/>
<path d="M530.9 160.4h50v-.2zM530.9 160.2h50l-50 .2z"/>
<path d="M580.9 160.4h2.5v-.2zM580.9 160.2h2.5l-2.5 .2z"/>
<path d="M22.4 210.4h2.5v-.2zM22.4 210.2h2.5l-2.5 .2z"/>
<path d="M530.9 210.4h50v-.2zM530.9 210.2h50l-50 .2z"/>
<path d="M580.9 210.4h2.5v-.2zM580.9 210.2h2.5l-2.5 .2z"/>
<path d="M530.9 227.1h50v-.2zM530.9 226.9h50l-50 .2z"/>
<path d="M530.9 243.6v.1l50-.1zM530.9 243.7l50-.1v.1z"/>
<path d="M530.9 243.7h50v-.1zM530.9 243.6h50l-50 .1z"/>
<path d="M22.4 260.4h2.5v-.2zM22.4 260.2h2.5l-2.5 .2z"/>
<path d="M530.9 260.2v.2l50-.2zM530.9 260.4l50-.2v.2z"/>
<path d="M530.9 260.2v.2l50-.2zM530.9 260.4l50-.2v.2z"/>
<path d="M530.9 276.9v.2l50-.2zM530.9 277.1l50-.2v.2z"/>
<path d="M530.9 260.2v.2l50-.2zM530.9 260.4l50-.2v.2z"/>
<path d="M530.9 260.2v.2l50-.2zM530.9 260.4l50-.2v.2z"/>
<path d="M580.9 260.4h2.5v-.2zM580.9 260.2h2.5l-2.5 .2z"/>
<path d="M530.9 293.6v.1l50-.1zM530.9 293.7l50-.1v.1z"/>
<path d="M530.9 293.6v.1l50-.1zM530.9 293.7l50-.1v.1z"/>
<path d="M22.4 310.4h2.5v-.2zM22.4 310.2h2.5l-2.5 .2z"/>
<path d="M530.9 315.3h50zM530.9 315.4l50-.1z"/>
<path d="M530.9 310.2v.2l50-.2zM530.9 310.4l50-.2v.2z"/>
<path d="M580.9 310.4h2.5v-.2zM580.9 310.2h2.5l-2.5 .2z"/>
<path d="M580.9 310.4h2.5v-.2zM580.9 310.2h2.5l-2.5 .2z"/>
<path d="M530.9 335.3h50zM530.9 335.4l50-.1z"/>
<path d="M530.9 330.3h50zM530.9 330.4l50-.1z"/>
<path d="M530.9 325.3h50zM530.9 325.4l50-.1z"/>
<path d="M530.9 320.3h50zM530.9 320.4l50-.1z"/>
<path d="M530.9 355.3h50zM530.9 355.4l50-.1z"/>
<path d="M530.9 350.3h50zM530.9 350.4l50-.1z"/>
<path d="M530.9 345.3h50zM530.9 345.4l50-.1z"/>
<path d="M530.9 340.3h50zM530.9 340.4l50-.1z"/>
<path d="M22.4 360.4h2.5v-.2zM22.4 360.2h2.5l-2.5 .2z"/>
<path d="M530.9 360.2v.2l50-.2zM530.9 360.4l50-.2v.2z"/>
<path d="M530.9 360.2v.2l50-.2zM530.9 360.4l50-.2v.2z"/>
<path d="M580.9 360.4h2.5v-.2zM580.9 360.2h2.5l-2.5 .2z"/>
<path d="M580.9 360.4h2.5v-.2zM580.9 360.2h2.5l-2.5 .2z"/>
<path d="M580.9 360.4h2.5v-.2zM580.9 360.2h2.5l-2.5 .2z"/>
<path d="M580.9 360.4h2.5v-.2zM580.9 360.2h2.5l-2.5 .2z"/>
<path d="M80.8 410.3l.2 2.5v-2.5zM80.8 410.3l.2 2.5h-.2z"/>
<path d="M130.8 410.3l.2 2.5v-2.5zM130.8 410.3l.2 2.5h-.2z"/>
<path d="M180.8 410.3l.2 2.5v-2.5zM180.8 410.3l.2 2.5h-.2z"/>
<path d="M230.8 410.3l.2 2.5v-2.5zM230.8 410.3l.2 2.5h-.2z"/>
<path d="M280.8 410.3l.2 2.5v-2.5zM280.8 410.3l.2 2.5h-.2z"/>
<path d="M330.8 410.3l.2 2.5v-2.5zM330.8 410.3l.2 2.5h-.2z"/>
<path d="M380.8 410.3l.2 2.5v-2.5zM380.8 410.3l.2 2.5h-.2z"/>
<path d="M430.8 410.3l.2 2.5v-2.5zM430.8 410.3l.2 2.5h-.2z"/>
<path d="M480.8 410.3l.2 2.5v-2.5zM480.8 410.3l.2 2.5h-.2z"/>
<path d="M530.8 410.3v2.5h.2zM530.8 410.3h.2v2.5z"/>
<path d="M530.8 410.3l.2 2.5v-2.5zM530.8 410.3l.2 2.5h-.2z"/>
<path d="M540.8 410.3l.2 2.5v-2.5zM540.8 410.3l.2 2.5h-.2z"/>
<path d="M555.8 410.3l.2 2.5v-2.5zM555.8 410.3l.2 2.5h-.2z"/>
<path d="M580.8 410.3l.2 2.5v-2.5zM580.8 410.3l.2 2.5h-.2z"/>
<path d="M580.7 410.3l.5 2.5v-2.5zM580.7 410.3l.5 2.5h-.5z"/>
</g>
<path d="M24.9 10.3h556v400h-556z" fill="none" stroke="#000" stroke-width=".35"/>
<!-- layer: QUOTE -->
<g fill="none" stroke="#000" stroke-width=".27">
<path d="M235.7 118.7h26.5M240.5 113.3v8.4M250.3 118.7v117.3M260.9 118.7v173.3M456.3 118.9h32.1M466.6 118.9v117.1M480 118.9v117.1M487.2 118.9v173.3M235.7 123.7h15.9M235.7 136h6M235.7 121.7h9.8M240.5 123.7v112.3"/>
<path d="M244.2 121.7v7.4M456.3 141.8h11.5M235.7 164h6M456.3 164.2h11.5M235.7 188h6M456.3 188.2h11.5M456.3 216.2h11.5M235.7 236h15.9M456.3 236h25M235.7 292h26.5M456.3 292.2h32.1"/>
</g>
<!-- layer: 0 -->
<g fill="#000" stroke="#000" stroke-width=".27">
<path d="M239.7 118.1l1.5 1.5 .1-.2zM239.7 118.1l.1-.2 1.5 1.5z"/>
<path d="M249.5 118.1l1.5 1.5 .2-.2zM249.5 118.1l.2-.2 1.5 1.5z"/>
<path d="M260.1 118.1l1.5 1.5 .2-.2zM260.1 118.1l.2-.2 1.5 1.5z"/>
<path d="M465.7 118.2l1.6 1.5 .1-.1zM465.7 118.2l.2-.1 1.5 1.5z"/>
<path d="M479.2 118.2l1.5 1.5 .2-.1zM479.2 118.2l.2-.1 1.5 1.5z"/>
<path d="M486.3 118.2l1.5 1.5 .2-.1zM486.3 118.2l.2-.1 1.5 1.5z"/>
<path d="M239.8 135.2l-.1 .1 1.6 1.4zM239.7 135.3l1.6 1.4-.1 .1z"/>
<path d="M239.8 120.9l-.1 .2 1.6 1.3zM239.7 121.1l1.6 1.3-.1 .2z"/>
<path d="M239.7 135.3l1.5 1.5 .1-.1zM239.7 135.3l.1-.1 1.5 1.5z"/>
<path d="M239.7 123l1.5 1.5 .1-.1zM239.7 123l.1-.1 1.5 1.5z"/>
<path d="M243.5 122.9l-.1 .1 1.6 1.4zM243.4 123l1.6 1.4-.1 .1z"/>
<path d="M243.4 121.1l1.5 1.5 .1-.2zM243.4 121.1l.1-.2 1.5 1.5z"/>
<path d="M249.7 122.9l-.2 .1 1.7 1.4zM249.5 123l1.7 1.4-.2 .1z"/>
<path d="M249.5 123l1.5 1.5 .2-.1zM249.5 123l.2-.1 1.5 1.5z"/>
<path d="M465.9 140.9l-.2 .2 1.7 1.3zM465.7 141.1l1.7 1.3-.1 .2z"/>
<path d="M465.7 141.1l1.6 1.5 .1-.2zM465.7 141.1l.2-.2 1.5 1.5z"/>
<path d="M239.8 163.2l-.1 .1 1.6 1.4zM239.7 163.3l1.6 1.4-.1 .1z"/>
<path d="M239.7 163.3l1.5 1.5 .1-.1zM239.7 163.3l.1-.1 1.5 1.5z"/>
<path d="M465.9 163.4l-.2 .1 1.7 1.4zM465.7 163.5l1.7 1.4-.1 .1z"/>
<path d="M465.7 163.5l1.6 1.5 .1-.1zM465.7 163.5l.2-.1 1.5 1.5z"/>
<path d="M239.8 187.2l-.1 .1 1.6 1.4zM239.7 187.3l1.6 1.4-.1 .1z"/>
<path d="M239.7 187.3l1.5 1.5 .1-.1zM239.7 187.3l.1-.1 1.5 1.5z"/>
<path d="M465.9 187.4l-.2 .1 1.7 1.4zM465.7 187.5l1.7 1.4-.1 .1z"/>
<path d="M465.7 187.5l1.6 1.5 .1-.1zM465.7 187.5l.2-.1 1.5 1.5z"/>
<path d="M465.9 215.4l-.2 .1 1.7 1.4zM465.7 215.5l1.7 1.4-.1 .1z"/>
<path d="M465.7 215.5l1.6 1.5 .1-.1zM465.7 215.5l.2-.1 1.5 1.5z"/>
<path d="M239.8 235.2l-.1 .1 1.6 1.4zM239.7 235.3l1.6 1.4-.1 .1z"/>
<path d="M249.7 235.2l-.2 .1 1.7 1.4zM249.5 235.3l1.7 1.4-.2 .1z"/>
<path d="M465.9 235.2l-.2 .1 1.7 1.4zM465.7 235.3l1.7 1.4-.1 .1z"/>
<path d="M479.4 235.2l-.2 .1 1.7 1.4zM479.2 235.3l1.7 1.4-.2 .1z"/>
<path d="M260.3 291.2l-.2 .1 1.7 1.4zM260.1 291.3l1.7 1.4-.2 .1z"/>
<path d="M486.5 291.4l-.2 .1 1.7 1.4zM486.3 291.5l1.7 1.4-.2 .1z"/>
</g>
<text font-size="13.4" x="539.9" y="390.1">A201</text>
<text font-size="5" x="546.6" y="188">MO-D_1</text>
<g font-size="3.5">
<text x="50.7" y="316.7">PROSPETTO FRONTALE E</text>
<text x="319.8" y="316.7">PROSPETTO POSTERIORE F</text>
</g>
<g font-size="2.8">
<text x="239.8" y="116.9" transform="rotate(-90 239.8 116.9)">15</text>
<text x="249.7" y="122.7" transform="rotate(-90 249.7 122.7)">25</text>
<text x="239.8" y="131.4" transform="rotate(-90 239.8 131.4)">62</text>
<text x="243.5" y="128.8" transform="rotate(-90 243.5 128.8)">10</text>
<text x="465.9" y="131.8" transform="rotate(-90 465.9 131.8)">114</text>
<text x="239.8" y="152.4" transform="rotate(-90 239.8 152.4)">140</text>
<text x="465.9" y="155.4" transform="rotate(-90 465.9 155.4)">112</text>
<text x="239.8" y="178.4" transform="rotate(-90 239.8 178.4)">120</text>
<text x="465.9" y="178.6" transform="rotate(-90 465.9 178.6)">120</text>
<text x="479.4" y="179.8" transform="rotate(-90 479.4 179.8)">585</text>
<text x="249.7" y="182.2" transform="rotate(-90 249.7 182.2)">562</text>
<text x="260.3" y="207.7" transform="rotate(-90 260.3 207.7)">866</text>
<text x="465.9" y="204.6" transform="rotate(-90 465.9 204.6)">140</text>
<text x="486.5" y="207.9" transform="rotate(-90 486.5 207.9)">866</text>
<text x="239.8" y="214.3" transform="rotate(-90 239.8 214.3)">240</text>
<text x="465.9" y="227.7" transform="rotate(-90 465.9 227.7)">99</text>
</g>
<g font-size="2.5">
<text x="50.6" y="9.2">1</text>
<text x="105.2" y="9.2">2</text>
<text x="155.2" y="9.2">3</text>
<text x="205.2" y="9.2">4</text>
<text x="255.2" y="9.2">5</text>
<text x="305.2" y="9.2">6</text>
<text x="355.2" y="9.2">7</text>
<text x="405.2" y="9.2">8</text>
<text x="455.2" y="9.2">9</text>
<text x="504.5" y="9.2">10</text>
<text x="554.5" y="9.2">11</text>
<text x="22.2" y="36.2">A</text>
<text x="582.1" y="36.2">A</text>
<text x="22.2" y="86.2">B</text>
<text x="582.1" y="86.2">B</text>
<text x="22.1" y="136.2">C</text>
<text x="582" y="136.2">C</text>
<text x="531.7" y="153.3">POLITECNICO DI MILANO</text>
<text x="531.8" y="159.3">C.L. DESIGN DEGLI INTERNI</text>
<text x="531.8" y="156.3">SCUOLA DEL DESIGN</text>
<text x="531.9" y="163.1">PROGETTO:</text>
<text x="22.1" y="186.2">D</text>
<text x="582" y="186.2">D</text>
<text x="531.9" y="213.1">CORSO:</text>
<text x="542.2" y="218">STRUMENTI E METODI</text>
<text x="546" y="221.1">DEL PROGETTO</text>
<text x="531.9" y="229.8">DOCENTE:</text>
<text x="22.2" y="236.2">E</text>
<text x="544.6" y="236.2">MARCO FERRARA</text>
<text x="582.1" y="236.2">E</text>
<text x="531.9" y="246.4">STUDENTI:</text>
<text x="545.5" y="249.9">CHERONI ELENA</text>
<text x="541.6" y="252.9">DE GREGORIO CHIARA</text>
<text x="546" y="255.9">STORTI CHIARA</text>
<text x="531.9" y="263.1">OGGETTO:</text>
<text x="537.5" y="268">PROPOSTA DI AMPLIAMENTO</text>
<text x="549.2" y="271.1">ABITATIVO</text>
<text x="531.9" y="279.8">NOTE:</text>
<text x="22.2" y="286.2">F</text>
<text x="548.8" y="286.2">PROSPETTI</text>
<text x="582.1" y="286.2">F</text>
<text x="531.9" y="296.4">NOME FILE:</text>
<text x="548.3" y="302.6">MO-D_1.dwg</text>
<text x="531.8" y="313.7">VERS</text>
<text x="571.4" y="313.7">DATA</text>
<text x="22" y="336.2">G</text>
<text x="581.9" y="336.2">G</text>
<text x="531.9" y="358.7">A</text>
<text x="565.5" y="358.7">2017.04.03</text>
<text x="531.9" y="363.2">TAVOLA NO.:</text>
<text x="566.7" y="363.2">02 DI</text>
<text x="575.2" y="363.2">03</text>
<text x="22.1" y="386.2">H</text>
<text x="582" y="386.2">H</text>
<text x="531.9" y="405.8">DATA:</text>
<text x="541.9" y="405.7">2017/04/03</text>
<text x="556.9" y="405.7">SCALA:</text>
<text x="571.5" y="405.7">1:50</text>
<text x="19.5" y="410.6" transform="rotate(-90 19.5 410.6)">DIRECTORY: C:\USERS\ELENA\DESKTOP\MO_D_1\PROSPETTI\PROSPETTI.DWG | PLOTTED ON: 14/07/2017 10:26:17 | BY USER: ELENA CHERONI</text>
<text x="48.7" y="413.7">1</text>
<text x="105.2" y="413.7">2</text>
<text x="155.2" y="413.7">3</text>
<text x="205.2" y="413.7">4</text>
<text x="255.2" y="413.7">5</text>
<text x="305.2" y="413.7">6</text>
<text x="355.2" y="413.7">7</text>
<text x="405.2" y="413.7">8</text>
<text x="455.2" y="413.7">9</text>
<text x="504.5" y="413.7">10</text>
<text x="531.4" y="412.8">0</text>
<text x="531.8" y="408.7">REV:</text>
<text x="541.4" y="412.8">0.5m</text>
<text x="541.9" y="408.7">A</text>
<text x="556.4" y="412.8">1.25m</text>
<text x="556.9" y="408.7">FORMATO:</text>
<text x="573.3" y="408.7">A2</text>
<text x="574.8" y="412.8">2.5m</text>
</g>
</svg>
